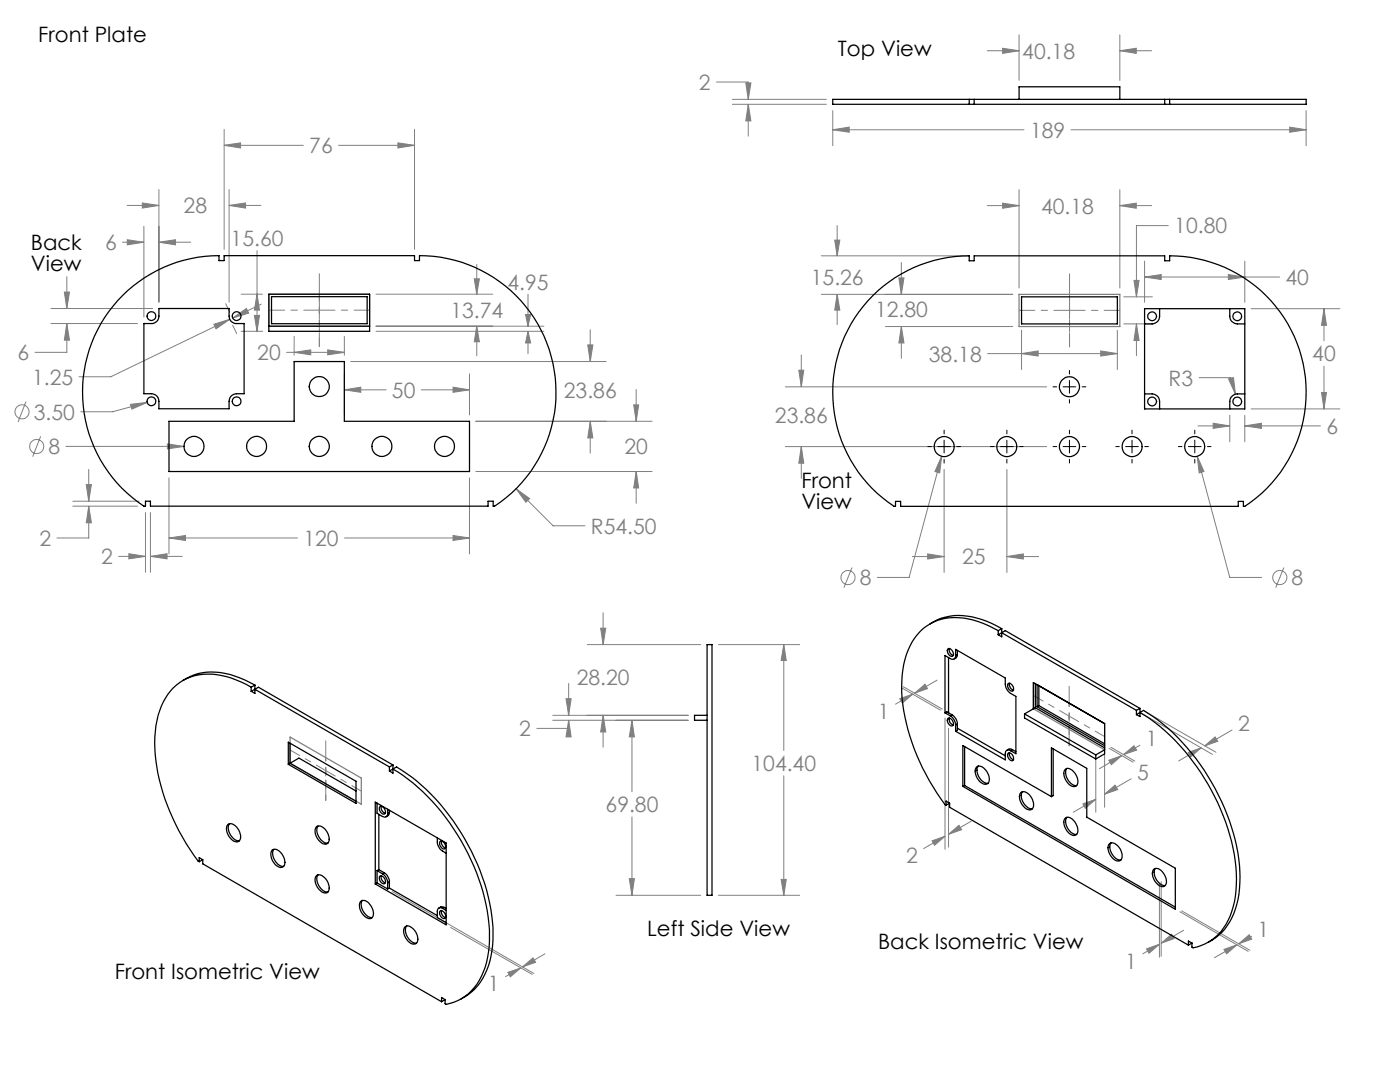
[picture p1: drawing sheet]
<svg xmlns="http://www.w3.org/2000/svg" width="279mm" height="216mm" viewBox="0 0 279 216" stroke-linecap="round" stroke-linejoin="round" font-family="sans-serif">
<g fill="none" stroke="#808080" stroke-width=".2">
<path d="M143 16.4h6.3v3.4M146.2 19.8h18.7M148.8 16.5h1.1l-.6 3.3zM197 10.1h6.4M200.1 9.6l3.3 .5-3.3 .6zM203.4 6.9v9.2M223.5 10.1l3.3-.5v1.1zM223.5 6.9v9.2M223.5 10.1h6.3M31.7 37.8v22.5M44.7 29l3.3-.5v1zM44.7 25.8v23.9"/>
<path d="M44.7 29h15.8M45.7 37.8v22.5M67.6 29h15.1M79.4 28.5l3.3 .5-3.3 .5zM82.7 25.8v23.9M146.2 20.8h18.7M149.3 20.8l.6 3.3h-1.1zM149.3 20.8v6.4M166.2 25.9l3.3-.5v1zM166.2 22.1v7M166.2 25.9h38.2M203.4 37.9v19.6"/>
<path d="M213.7 25.9h47M223.5 37.9v19.6M257.4 25.4l3.3 .5-3.3 .5zM260.7 22.1v7M12.8 58.3h1.1l-.6 3.3zM13.3 55.2v6.4M24.4 48.3h4.3M25.4 41h6.3M25.4 47.8l3.3 .5-3.3 .6zM28.4 40.5l3.3 .5-3.3 .5zM28.7 45.2v18.1M31.7 48.3l3.3-.5v1.1z"/>
<path d="M31.7 48.3h6.4M45.7 41l3.3-.5v1zM45.7 41h6.4M48.1 58.7h4.3M51.3 58.7l.5 3.2h-1zM51.3 50v16.1M75 58.7h23.3M94.7 55.6h1l-.6 3.1zM95.1 52.8v5.9M105.4 58.7v6.4M163.9 58.7h38.2M163.9 51h29.2"/>
<path d="M166.6 47.9h1l-.5 3.1zM167.1 58.7l.5 3.2h-1zM167.1 45v6M167.1 58.7v6.1M179.4 55.5h1l-.5 3.2zM179.9 52.4v6.3M197 41h6.4M200.1 40.5l3.3 .5-3.3 .6zM223.5 41l3.3-.5v1.1zM223.5 41h6.3M224.3 59.2h5.7M226.3 56h1l-.5 3.2z"/>
<path d="M228.4 55.3l3.3-.5v1zM228.4 52.1v8.2M228.4 55.3h27M233.2 45h-6.4v14.2M245.1 54.8l3.3 .5-3.3 .5zM248.4 52.1v8.2M10.2 61.6h20.2M10.2 64.6h17.2M13.3 64.6l.6 3.3h-1.1zM13.3 64.6v5.7h-6.3M42.7 64.7l3.2-1-2.8 1.9zM45 60.6l.9 1.7"/>
<path d="M45.9 63.7l-23.8 11.5h-6.3M46.4 63.5l2.8-1.9 .4 .9zM46.4 64.9l.8 1.7M48.1 66.1h4.3M50.8 62.9h1l-.5 3.2zM52.1 60.7l-5.7 2.8M57.2 70.3h11.5M58.7 70.3l3.3-.5v1zM58.7 67.1v3.8M65.4 69.8l3.3 .5-3.3 .5zM68.7 77.8l3.3-.5v1zM68.7 67.1v3.8"/>
<path d="M68.7 74.6v8.2M68.7 77.8h8.3M70 72.1h51M75 65.1h33.5M75 66.1h33.5M84.1 77.8h9.6M90.4 77.3l3.3 .5-3.3 .5zM93.7 74.6v8.2M95.1 65.1l.6 3.1h-1zM95.1 65.1v5.9M104.9 62.8h1l-.5 2.3zM105.4 66.1l.5 2.3h-1z"/>
<path d="M105.4 66.1v4.5M117.3 68.8h1l-.5 3.3zM117.8 65.8v6.3M127 77.7v6.4M156.7 77.2h52.2M159.4 73.9h1l-.5 3.3zM159.9 70.8v6.4M176.7 65.2h25.4M179.9 65.2l.5 3.2h-1zM179.9 65.2v6.3M197.1 70.6h25.9M203.9 70.6l3.3-.6v1z"/>
<path d="M203.9 65.9v7.8M219.7 70l3.3 .6-3.3 .4zM223 65.9v7.8M224.3 64.6h5.7M226.8 64.6l.5 3.3h-1zM226.8 64.6v6.4M239.3 75.4h6.3l1 3.3M245.2 75.6l1-.2 .4 3.3zM249.7 61.6h17.7M263.7 78.3h1l-.5 3.3zM264.2 61.6l.5 3.3h-1zM264.2 61.6v6.4"/>
<path d="M264.2 73.1v8.5M5.2 80.2l-1.6 4M8.1 87.1l-1.6 4M13.2 89.1h23.5M17.2 96.7h1l-.5 3.3zM17.7 93.7v6.3M26 80.7l3.4-.4-3.1 1.3zM29.4 80.3l-6.9 1.9h-6.4M33.4 88.6l3.3 .5-3.3 .5zM33.7 95.4v15.1M93.7 95.4v15.1M95 84.1h35.1"/>
<path d="M95 94.1h35.1M103 97.5l2.7 2-.7 .7zM103 97.5l7.4 7.4h6.3M117.8 84.1l.5 3.3h-1zM117.8 84.1v6.3M126.5 80.8h1l-.5 3.3zM127 94.1l.5 3.3h-1zM127 94.1v6.3M156.7 89.1h52.2M159.9 89.1l.5 3.3h-1zM159.9 89.1v6.4M187.9 91.1l-.4 3.3-.9-.3z"/>
<path d="M187.9 91.1l-6.5 24.1h-6.3M188.4 93.7v20.5M200.9 93.7v20.5M238.9 91.1l1.4 3-1 .3zM238.9 91.1l6.5 24.1h6.4M239.1 85h6.3M242.1 84.5l3.3 .5-3.3 .5zM245.4 82.9v5.3M248.4 85l3.3-.5v1zM248.4 82.9v5.3M248.4 85h15.1M249.7 81.6h17.7"/>
<path d="M14.5 101h12.9M14.5 100h13.3M17.7 101l.5 3.3h-1zM17.7 101v6.4h-6.3M23.7 111h5.3M25.7 110.5l3.3 .5-3.3 .5zM29 102.3v11.9M30 111l3.3-.5v1zM30 102.3v11.9M30 111h6.4M33.7 107.4l3.3-.5v.9zM33.7 107.4h25.7"/>
<path d="M68.8 107.4h24.9M90.4 106.9l3.3 .5-3.3 .4zM170 113.2l-1.6 4.1M182.1 111.1h6.3M185.1 110.5l3.3 .6-3.3 .4zM200.9 111.1l3.3-.6v1zM200.9 111.1h6.4M256.2 113.2l-1.6 4.1M113 139.4h1l-.5 3.3zM113.5 136.4v6.3M117.2 128.6h22.6M119.9 125.3h1l-.5 3.3z"/>
<path d="M120.4 122.3v6.3M143.4 128.6h16.2M156.4 128.6l.5 3.2h-1zM156.4 128.6v21.2M179.6 139.4l2.6-.9-2.1 1.8zM179.9 137.2l7.8 4.5M180.3 137l7.8 4.5M182.2 138.5l-3.5 2M182.5 138.3l2.1-1.8 .5 .9zM187 135.7l-4.5 2.6M110.3 142.7h27M110.3 143.7h27"/>
<path d="M113.5 143.7l.5 3.3h-1zM113.5 143.7v1.6h-6.4M120.4 142.7l.5 3.3h-1zM120.4 142.7v6.4M126.1 143.7l.5 3.3h-1zM126.1 143.7v14.3M156.4 154.8v23.8M188.6 143.3v26.2M189.3 145.3v23.8M218.7 151.7v10.4M218.7 159.5l-4.5 2.6M220.5 158.5l2-1.8 .6 .9z"/>
<path d="M220.5 150.7v10.4M221.3 151.7l2.6-.9-2.1 1.8zM221.4 149.3l4.7 2.8M221.7 149.1l4.8 2.8M223.9 150.8l-4.5 2.6M224.2 150.6l2.1-1.8 .5 .9zM225.7 155.4l-5.2 3.1M227.5 148.7l-3.3 1.9M227.7 142.3l14.3 8.2M228.4 141.9l14.3 8.2M237.1 150.1l2.6-.9-2.1 1.8zM239.7 149.2l-4.5 2.6"/>
<path d="M240.4 148.8l2.1-1.8 .5 .9zM245.9 145.7l-5.5 3.1M78.3 177.9l28.2 16.3M122.9 178.6h16.9M125.6 175.3h1l-.5 3.3zM126.1 163v15.6M143.4 178.6h16.2M155.9 175.5h1l-.5 3.1zM186 167.8l2.6-.9-2.1 1.8zM188.6 166.9l-4.3 2.4M189.3 166.5l2.1-1.8 .5 .9zM193.8 163.9l-4.5 2.6"/>
<path d="M216.1 160.4l2.6-.9-2.1 1.8zM231.4 176.1v14.9M231.7 175.9v14.9M89.9 185.1l16.3 9.3M101.4 194l2.5-.9-2.1 1.8zM103.9 193.1l-3 1.8M104.3 192.9l2.1-1.8 .5 .9zM108.8 190.3l-4.5 2.6M228.8 189.3l2.6-.9-2.1 1.8zM231.4 188.4l-3.3 1.9M231.7 188.2l2.1-1.8 .5 .9zM235.5 181.9l13.6 7.9"/>
<path d="M235.8 181.8l13.6 7.8M236.2 185.6l-4.5 2.6M244.3 189.4l2.6-.9-2.1 1.8zM246.9 188.5l-4.5 2.6M247.2 188.3l2.1-1.8 .5 .9zM249.8 186.8l-2.6 1.5"/>
<circle cx="4.4" cy="82.2" r="1.41"/>
<circle cx="7.3" cy="89.1" r="1.42"/>
<circle cx="169.2" cy="115.2" r="1.41"/>
<circle cx="255.4" cy="115.2" r="1.42"/>
</g>
<path d="M53.7 58.7h20.1v6.4h-20.1zM203.4 58.7h20.1v6.5h-20.1zM206.2 136.2l14.3 8.2v5.2l-14.3-8.2zM57.9 147.1l14.2 8.2v5.2l-14.2-8.2z" fill="none" stroke="#808080" stroke-width=".25"/>
<path d="M63.7 58.7v6.4M213.4 58.7v6.4" fill="none" stroke="#808080" stroke-width=".2" stroke-dasharray="15.2 1.3 1.3 1.3" stroke-dashoffset="13.9"/>
<path d="M63.7 61.9h-10M73.8 61.9h-10.1M203.4 61.9h10M213.4 61.9h10.1" fill="none" stroke="#808080" stroke-width=".2" stroke-dasharray="15.2 1.3 1.3 1.3" stroke-dashoffset="12.1"/>
<path d="M63.7 54.6v14.6M213.4 54.6v14.6" fill="none" stroke="#808080" stroke-width=".2" stroke-dasharray="15.2 1.3 1.3 1.3" stroke-dashoffset="7.3"/>
<path d="M63.7 69.2v-7.3M213.4 69.2v-7.3" fill="none" stroke="#808080" stroke-width=".2" stroke-dasharray="15.2 1.3 1.3 1.3" stroke-dashoffset="13.5"/>
<path d="M65 151.1v5.3M213.4 140.3v5.2" fill="none" stroke="#808080" stroke-width=".2" stroke-dasharray="15.2 1.3 1.3 1.3" stroke-dashoffset="14.5"/>
<path d="M57.9 149.7l7.1 4.1M65 153.8l7.1 4.1M213.4 142.9l-7.1-4.1M220.5 147l-7.1-4.1" fill="none" stroke="#808080" stroke-width=".2" stroke-dasharray="15.2 1.3 1.3 1.3" stroke-dashoffset="13"/>
<path d="M213.4 136.9v11.9M65 147.8v11.9" fill="none" stroke="#808080" stroke-width=".2" stroke-dasharray="15.2 1.3 1.3 1.3" stroke-dashoffset="11.2"/>
<path d="M65 159.7v-5.9M213.4 148.8v-5.9" fill="none" stroke="#808080" stroke-width=".2" stroke-dasharray="15.2 1.3 1.3 1.3" stroke-dashoffset="14.2"/>
<g fill="none" stroke="#000" stroke-width=".2">
<path d="M210.1 77.2h.8M212.2 77.2h2.5M213.4 73.9v.7M213.4 75.9v2.6M213.4 79.7v.7M216 77.2h.7M185.2 89.1h.7M187.1 89.1h2.6M188.4 85.8v.8M188.4 87.8v2.6M188.4 91.7v.7M191 89.1h.7"/>
<path d="M197.7 89.1h.7M199.7 89.1h2.5M200.9 85.8v.8M200.9 87.8v2.6M200.9 91.7v.7M203.5 89.1h.7M210.1 89.1h.8M212.2 89.1h2.5M213.4 85.8v.8M213.4 87.8v2.6M213.4 91.7v.7M216 89.1h.7"/>
<path d="M222.7 89.1h.7M224.6 89.1h2.6M225.9 85.8v.8M225.9 87.8v2.6M225.9 91.7v.7M228.5 89.1h.7M235.2 89.1h.7M237.2 89.1h2.5M238.4 85.8v.8M238.4 87.8v2.6M238.4 91.7v.7M241 89.1h.7"/>
</g>
<path d="M200.1 40.5l3.3 .5-3.3 .6zM223.5 41l3.3-.5v1.1zM238.9 91.1l.4 3.3 1-.3zM187.9 91.1l-1.3 3 .9 .3zM179.4 55.5h1l-.5 3.2zM179.9 65.2l.5 3.2h-1zM219.7 70l3.3 .6-3.3 .4zM203.9 70.6l3.3-.6v1zM226.8 64.6l.5 3.3h-1zM226.3 56h1l-.5 3.2zM185.1 110.5l3.3 .6-3.3 .4zM200.9 111.1l3.3-.6v1zM159.4 73.9h1l-.5 3.3zM159.9 89.1l.5 3.3h-1zM167.1 58.7l.5 3.2h-1zM166.6 47.9h1l-.5 3.1zM263.7 78.3h1l-.5 3.3zM264.2 61.6l.5 3.3h-1zM245.1 54.8l3.3 .5-3.3 .5zM228.4 55.3l3.3-.5v1zM245.2 75.6l1.4 3.1-.4-3.3zM248.4 85l3.3-.5v1zM242.1 84.5l3.3 .5-3.3 .5zM200.1 9.6l3.3 .5-3.3 .6zM223.5 10.1l3.3-.5v1.1zM257.4 25.4l3.3 .5-3.3 .5zM166.2 25.9l3.3-.5v1zM148.8 16.5h1.1l-.6 3.3zM149.3 20.8l.6 3.3h-1.1zM104.3 192.9l2.1-1.8 .5 .9zM101.4 194l2.5-.9-2.1 1.8zM44.7 29l3.3-.5v1zM79.4 28.5l3.3 .5-3.3 .5zM104.9 62.8h1l-.5 2.3zM105.4 66.1l.5 2.3h-1zM94.7 55.6h1l-.6 3.1zM95.1 65.1l.6 3.1h-1zM50.8 62.9h1l-.5 3.2zM51.3 58.7l.5 3.2h-1zM33.7 107.4l3.3-.5v.9zM90.4 106.9l3.3 .5-3.3 .4zM103 97.5l2 2.7 .7-.7zM33.4 88.6v1l3.3-.5zM25.7 110.5l3.3 .5-3.3 .5zM30 111l3.3-.5v1zM17.7 101l.5 3.3h-1zM17.2 96.7h1l-.5 3.3zM26 80.7l.3 .9 3.1-1.3zM117.8 84.1l.5 3.3h-1zM117.3 68.8h1l-.5 3.3zM127 94.1l.5 3.3h-1zM126.5 80.8h1l-.5 3.3zM90.4 77.3l3.3 .5-3.3 .5zM68.7 77.8l3.3-.5v1zM65.4 69.8l3.3 .5-3.3 .5zM58.7 70.3l3.3-.5v1zM45.7 41l3.3-.5v1zM28.4 40.5l3.3 .5-3.3 .5zM25.4 47.8l3.3 .5-3.3 .6zM31.7 48.3l3.3-.5v1.1zM12.8 58.3h1.1l-.6 3.3zM13.3 64.6l.6 3.3h-1.1zM46.4 63.5l2.8-1.9 .4 .9zM42.7 64.7l3.2-1-2.8 1.9zM224.2 150.6l2.1-1.8 .5 .9zM221.3 151.7l2.6-.9-2.1 1.8zM216.1 160.4l2.6-.9-2.1 1.8zM220.5 158.5l2-1.8 .6 .9zM240.4 148.8l2.1-1.8 .5 .9zM237.1 150.1l2.6-.9-2.1 1.8zM189.3 166.5l2.1-1.8 .5 .9zM186 167.8l2.6-.9-2.1 1.8zM244.3 189.4l2.6-.9-2.1 1.8zM247.2 188.3l2.1-1.8 .5 .9zM231.7 188.2l2.1-1.8 .5 .9zM228.8 189.3l2.6-.9-2.1 1.8zM182.5 138.3l2.1-1.8 .5 .9zM179.6 139.4l2.6-.9-2.1 1.8zM156.4 128.6l.5 3.2h-1zM155.9 175.5h1l-.5 3.1zM119.9 125.3h1l-.5 3.3zM120.4 142.7l.5 3.3h-1zM113.5 143.7l.5 3.3h-1zM113 139.4h1l-.5 3.3zM126.1 143.7l.5 3.3h-1zM125.6 175.3h1l-.5 3.3z" fill="#808080"/>
<g fill="none" stroke="#000" stroke-width=".25">
<path d="M193.4 19.8h-27.2v1h27.2M193.4 19.8v1M193.4 19.8h40M194.4 19.8v1M203.4 19.8v-2.5h20.1v2.5M232.4 19.8v1M233.4 19.8h27.3v1h-27.3M233.4 19.8v1M193.4 20.8h40M24.5 58.9a27.2 27.2 0 0 1 19.2-7.9v1h1v-1h38v1h1v-1a27.2 27.2 0 0 1 26.1 19.4 27.2 27.2 0 0 1-11.1 30.6h-.3v-1h-1v1h-67.4v-1h-1v1h-.3a27.3 27.3 0 0 1-4.2-42.1zM53.7 58.7h20.1v7.4h-20.1zM54.2 59.2h19.1v5.4h-19.1z"/>
<path d="M174.2 59a27.2 27.2 0 0 1 19.2-8v1h1v-1h38v1h1v-1a27.2 27.2 0 0 1 26.1 19.5 27.2 27.2 0 0 1-11.1 30.5h-.3v-1h-1v1h-67.4v-1h-1v1h-.3a27.3 27.3 0 0 1-4.2-42zM203.9 59.2h19.1v5.4h-19.1zM31.7 61.6h14v1.5a1.45 1.45 0 0 0 1.5 1.5h1.5v14h-1.5a1.51 1.51 0 0 0-1.5 1.5v1.5h-14v-1.5a1.51 1.51 0 0 0-1.5-1.5h-1.5v-14h1.5a1.45 1.45 0 0 0 1.5-1.5zM53.7 65.1h20.1M228.4 78.6h1.5a1.51 1.51 0 0 1 1.5 1.5v1.5M228.4 61.6h20v20h-20zM231.4 61.6v1.5a1.51 1.51 0 0 1-1.5 1.5h-1.5M245.4 61.6v1.5a1.57 1.57 0 0 0 1.5 1.5h1.5M248.4 78.6h-1.5a1.57 1.57 0 0 0-1.5 1.5v1.5M33.7 84.1h25v-12h10v12h25v10h-60zM36.5 135.8a11.1 11.1 0 0 1 10.3-.9l2.1 .8 2 1M50.1 137.1a15.5 15.5 0 0 0-11.3-2.3 10.3 10.3 0 0 0-7.3 8 29.4 29.4 0 0 0 1.4 16.6 46.5 46.5 0 0 0 6.6 12.4l.3 .1"/>
<path d="M50.1 137.1v.8M50.9 136.7v1.7l-.8-.5M50.9 137.5l26.8 15.5M50.9 137.5l.7-.4 26.8 15.5M50.9 137.5l-.8 .4M50.9 136.7l-.8 .4M141.1 128.6h1v50h-1zM185.6 124.5a11.4 11.4 0 0 1 10.3-.9l2 .8 2 1M189.2 129.5a.93 .93 0 0 1 1.1 1.1 .44 .44 0 0 1-.4 .4 .44 .44 0 0 1-.5-.3l-.3-.6zM189.3 131.2v11M189.4 129.4a1.19 1.19 0 0 0 .9 1.4M190.7 130.8a.64 .64 0 0 1-.3 .7 .64 .64 0 0 1-.7-.1l-1.1-.6v11.4"/>
<path d="M190.7 130.8v-1.2l9.9 5.7v1.2a2.49 2.49 0 0 0 1.1 1.9l1 .6v11.4l-1-.6M191.1 130.6l-.1 .4-.6 .5M191.1 129.8v.8M191.1 130.6l-.4 .2M199.2 125.8a15.5 15.5 0 0 0-11.3-2.3 10.3 10.3 0 0 0-7.3 8 27.4 27.4 0 0 0 1 15.4 45.1 45.1 0 0 0 7 13.6l.2 .2M199.2 125.8v.8M199.9 125.4v1.7l-.7-.5M199.9 126.3l26.9 15.4M199.9 126.3l.7-.5 26.9 15.6M199.9 126.3l-.7 .3M199.9 125.4l-.7 .4M201.2 136.4a.95 .95 0 0 1 1.1 1.2 .41 .41 0 0 1-.4 .4 .41 .41 0 0 1-.4-.3l-.4-.7z"/>
<path d="M201.5 136.3a1.26 1.26 0 0 0 .7 1.4M206.6 136.4v4.8M207 136.6v4.4M207.3 136.8v4M57.5 148.1l13.5 7.8v4.4l-13.5-7.8zM57.9 152.3l-.4 .2M57.9 152.3l13.1 7.6M57.9 152.3l1.8-1 11.3 6.5M57.9 148.3v4M77.7 153v.8M78.4 153.5a41.2 41.2 0 0 1 16.2 19.4 33.5 33.5 0 0 1 2.9 17.2 11.9 11.9 0 0 1-6.1 9.5l-2.4 .8-.2-.1v-.8M78.4 153.5l.7-.5a41.2 41.2 0 0 1 16.2 19.4 33.6 33.6 0 0 1 2.9 17.3 11.8 11.8 0 0 1-6.2 9.6"/>
<path d="M78.4 152.6v1.7l-.7-.5M78.4 153.5l-.7 .3M78.4 152.6l-.7 .4M141.1 142.7h-2.5v1h2.5M188.6 142.2l1.1 .6M188.6 142.2l.3-.2 1.1 .6M189.2 143.4a.94 .94 0 0 1 1.1 1.1l-.1 .2a.85 .85 0 0 1-.9-.1 .85 .85 0 0 1-.2-.9zM189.4 143.3a1.25 1.25 0 0 0 .9 1.4M189.7 142.8a2.23 2.23 0 0 1 1 1.9M190 142.6a2.23 2.23 0 0 1 1.1 1.9M190 142.6l-.3 .2M190.7 145.9l9.9 5.7v-1.2a.65 .65 0 0 1 .3-.7 .65 .65 0 0 1 .8 .1"/>
<path d="M190.7 144.7v1.2M191.1 144.5v1.2l-.4 .2M191.1 145.3l9.5 5.5M191.1 144.5l-.4 .2M192.2 156.9v-8.1l17.6 10.2M192.2 156.9l42.4 24.5v-8.2l-17.7-10.1v-9.8l-7.1-4.1v9.8M192.5 156.7l42.1 24.3M192.5 149v7.7M192.5 156.7l-.3 .2M194.8 153.1a1.37 1.37 0 0 1 2 .7 2.26 2.26 0 0 1 .4 2.5 1.37 1.37 0 0 1-2-.7 2.21 2.21 0 0 1-.4-2.5zM195.2 152.9a2.49 2.49 0 0 0 2 3.4M201.2 150.3a.91 .91 0 0 1 1.1 1.2 .42 .42 0 0 1-.4 .3 .42 .42 0 0 1-.4-.2l-.4-.7z"/>
<path d="M201.5 150.2a1.21 1.21 0 0 0 .7 1.4M202 149.6l-.6-.2-.5 .3M202 149.6l-.3 .2M202 149.6l.7 .4M203.7 158.2a1.37 1.37 0 0 1 2 .7 2 2 0 0 1 .2 2.6 1.69 1.69 0 0 1-2-1.1l-.3-.7-.2-.7zM204 158a2.53 2.53 0 0 0 2 3.4M204.5 142.5v.8l14.2 8.1M204.5 142.5l14.2 8.1M206.2 141.4v-5.2l14.3 8.2v6l-1.8 1M206.2 141.4l-1.7 1.1M206.6 141.2l13.9 8M206.6 141.2l-.4 .2"/>
<path d="M207 141l13.5 7.8M207.3 140.8l-.3 .2M207.3 140.8l13.2 7.6M210.2 149.4v9.4l-.4 .2M212.5 153.6a1.34 1.34 0 0 1 2 .6 2.26 2.26 0 0 1 .4 2.5 1.33 1.33 0 0 1-2-.7 2.21 2.21 0 0 1-.4-2.4zM212.9 153.4a2.54 2.54 0 0 0 1.9 3.3h.1M218.7 150.6v.8M220.5 149.6l-1.8 1M226.8 142.6l1.4-.9a41.9 41.9 0 0 1 16.1 19.4 32.5 32.5 0 0 1 2.8 18.3 11.8 11.8 0 0 1-6 8.6M226.8 141.7v.9M227.5 142.2a42.4 42.4 0 0 1 17.2 21.9 29.3 29.3 0 0 1 1.4 16.7 10.5 10.5 0 0 1-7.2 8.1l-.8 .2-.2-.1v-.8M227.5 141.4v1.6l-.7-.4"/>
<path d="M227.5 141.4l-.7 .3M40.5 171.6v.8l47.6 27.5M40.5 171.6l-.7-.5v.8M40.5 171.6l-.7 .3M45.4 164.6a1.37 1.37 0 0 1 2 .7 2 2 0 0 1 .2 2.6 1.69 1.69 0 0 1-2-1.1l-.3-.7-.1-.8zM45.8 164.4a2.53 2.53 0 0 0 2 3.4M54.3 169.7a1.37 1.37 0 0 1 1.9 .7 2.27 2.27 0 0 1 .4 2.5 1.34 1.34 0 0 1-1.9-.7 2.38 2.38 0 0 1-.4-2.5zM54.6 169.5a2.54 2.54 0 0 0 2 3.4M63.1 165a1.36 1.36 0 0 1 2 .7 2 2 0 0 1 .2 2.6 1.69 1.69 0 0 1-2-1.1l-.3-.7-.1-.7zM63.1 174.8a1.37 1.37 0 0 1 2 .7 2.04 2.04 0 0 1 .2 2.6 2.3 2.3 0 0 1-2.4-2.2v-.6zM63.5 164.8a2.53 2.53 0 0 0 1.9 3.4M63.5 174.6a2.53 2.53 0 0 0 1.9 3.4"/>
<path d="M72 179.9a1.33 1.33 0 0 1 1.9 .7 2.21 2.21 0 0 1 .4 2.5 1.34 1.34 0 0 1-1.9-.7 2.26 2.26 0 0 1-.4-2.5zM72.3 179.7a2.54 2.54 0 0 0 2 3.4M74.9 160.1l14.1 8.1v16.3l-14.1-8.1zM75.2 160.2v2.1l1.1 .6a.65 .65 0 0 0 .8 .1 .65 .65 0 0 0 .3-.7M75.2 173.7v2.5M75.2 176.2l-.3 .2M75.2 176.2l2.2 1.2M75.2 173.7l1.1 .6M75.6 173.5l-.4 .2M75.6 162.5v11M75.6 173.5l1.1 .6M75.8 160.9a.96 .96 0 0 1 1 .5 .96 .96 0 0 1-.1 1.1 1.04 1.04 0 0 1-.9-1.6z"/>
<path d="M75.8 174.8a.99 .99 0 0 1 1 .5 .99 .99 0 0 1-.1 1.1 1.06 1.06 0 0 1-.9-1.6zM76.1 160.9a1.23 1.23 0 0 0 .8 1.4M76.1 174.8a1.17 1.17 0 0 0 .8 1.3M76.3 174.3a2.34 2.34 0 0 1 1.1 1.9M76.7 174.1a2.34 2.34 0 0 1 1 1.9M76.7 174.1l-.4 .2M77.4 161.5v.8M77.4 176.2v1.2M77.7 162.1l-.2 .6-.5 .3M77.7 161.7v.4M77.7 176v1.2M77.7 162.1l-.3 .2"/>
<path d="M77.7 177.2l-.3 .2M77.7 177.2l9.6 5.5M77.7 176l-.3 .2M87.3 167.2a2.71 2.71 0 0 0 1.7 3.1M87.9 167.9a.99 .99 0 0 1 .9 .5 .99 .99 0 0 1-.1 1 1.06 1.06 0 0 1-.8-1.5zM88.1 167.8a1.17 1.17 0 0 0 .8 1.4M189.5 160.3v.8l47.7 27.5M189.5 160.3l-.7-.5v.9M189.5 160.3l-.7 .4M212.5 163.3a1.34 1.34 0 0 1 2 .7 2.27 2.27 0 0 1 .4 2.5 1.34 1.34 0 0 1-2-.7 2.27 2.27 0 0 1-.4-2.5zM212.9 163.1a2.5 2.5 0 0 0 2 3.4M221.4 168.4a1.37 1.37 0 0 1 1.9 .7 2.04 2.04 0 0 1 .3 2.6 2.16 2.16 0 0 1-2.4-1.8l-.1-.7z"/>
<path d="M221.8 168.2a2.53 2.53 0 0 0 1.4 3.4h.5M230.2 173.5a1.33 1.33 0 0 1 2 .7 2.21 2.21 0 0 1 .4 2.5 1.34 1.34 0 0 1-2-.7 2.26 2.26 0 0 1-.4-2.5zM230.6 173.3a2.54 2.54 0 0 0 2 3.4M80.8 185a1.37 1.37 0 0 1 2 .7 2.26 2.26 0 0 1 .3 2.5 1.36 1.36 0 0 1-1.9-.7 2.21 2.21 0 0 1-.4-2.5zM81.2 184.8a2.5 2.5 0 0 0 1.4 3.3l.5 .1M87.8 181.9l.1-.1a.97 .97 0 0 1 .9 .4 .97 .97 0 0 1-.1 1.1 1.07 1.07 0 0 1-.9-1.4zM88.1 181.7a1.17 1.17 0 0 0 .8 1.4M88.3 181.3a.65 .65 0 0 0-.7-.1 .65 .65 0 0 0-.3 .7v1.2l1.7 1M88.3 181.3l.7 .4M88.7 181.1l-.6-.2-.5 .3M88.7 181.1l-.4 .2M88.7 181.1l.3 .2"/>
<path d="M88.8 199.5l-.7-.5v.9M88.8 199.5l-.7 .4M237.9 188.2l-.7-.4v.8M237.9 188.2l-.7 .4"/>
<circle cx="30.2" cy="63.1" r=".87"/>
<circle cx="47.2" cy="63.1" r=".87"/>
<circle cx="63.7" cy="77.1" r="2.01"/>
<circle cx="213.4" cy="77.2" r="2"/>
<circle cx="229.9" cy="63.1" r=".87"/>
<circle cx="246.9" cy="63.1" r=".86"/>
<circle cx="30.2" cy="80.1" r=".87"/>
<circle cx="38.7" cy="89.1" r="1.99"/>
<circle cx="47.2" cy="80.1" r=".87"/>
<circle cx="51.2" cy="89.1" r="1.99"/>
<circle cx="63.7" cy="89.1" r="2"/>
<circle cx="76.2" cy="89.1" r="1.99"/>
<circle cx="88.7" cy="89.1" r="1.99"/>
<circle cx="188.4" cy="89.1" r="1.99"/>
<circle cx="200.9" cy="89.1" r="1.99"/>
<circle cx="213.4" cy="89.1" r="2"/>
<circle cx="225.9" cy="89.1" r="1.99"/>
<circle cx="229.9" cy="80.1" r=".88"/>
<circle cx="238.4" cy="89.1" r="1.99"/>
<circle cx="246.9" cy="80.1" r=".87"/>
</g>
<g font-size="4.2">
<text x="7.6" y="8.4">Front Plate</text>
<text x="167.2" y="11.2">Top View</text>
<text x="6.2" y="49.9">Back</text>
<text x="6.2" y="54.1">View</text>
<text x="159.9" y="97.4">Front</text>
<text x="159.9" y="101.6">View</text>
<text x="129.1" y="186.7">Left Side View</text>
<text x="175.2" y="189.4">Back Isometric View</text>
<text x="22.9" y="195.4">Front Isometric View</text>
</g>
<g font-size="4.2" fill="#808080">
<text x="204" y="11.7">40.18</text>
<text x="139.5" y="18">2</text>
<text x="205.6" y="27.5">189</text>
<text x="61.7" y="30.6">76</text>
<text x="36.7" y="42.6">28</text>
<text x="207.8" y="42.6">40.18</text>
<text x="234.4" y="46.6">10.80</text>
<text x="21" y="49.9">6</text>
<text x="46" y="49.1">15.60</text>
<text x="101.3" y="57.8">4.95</text>
<text x="161.8" y="56.9">15.26</text>
<text x="256.6" y="56.9">40</text>
<text x="89.9" y="63.4">13.74</text>
<text x="174.6" y="63.2">12.80</text>
<text x="3.5" y="71.9">6</text>
<text x="51.3" y="71.9">20</text>
<text x="6.4" y="76.8">1.25</text>
<text x="185.4" y="72.1">38.18</text>
<text x="233.2" y="76.9">R3</text>
<text x="261.9" y="72.1">40</text>
<text x="6.7" y="83.7">3.50</text>
<text x="78.2" y="79.4">50</text>
<text x="112.5" y="79.4">23.86</text>
<text x="154.7" y="84.4">23.86</text>
<text x="264.7" y="86.6">6</text>
<text x="9.7" y="90.6">8</text>
<text x="124.6" y="90.7">20</text>
<text x="117.9" y="106.5">R54.50</text>
<text x="7.9" y="108.9">2</text>
<text x="20.2" y="112.6">2</text>
<text x="60.6" y="108.9">120</text>
<text x="192" y="112.6">25</text>
<text x="171.6" y="116.8">8</text>
<text x="257.8" y="116.8">8</text>
<text x="115.1" y="136.7">28.20</text>
<text x="175.2" y="143.4">1</text>
<text x="103.6" y="146.9">2</text>
<text x="228.7" y="148.9">1</text>
<text x="247.1" y="145.9">2</text>
<text x="150" y="153.9">104.40</text>
<text x="227" y="155.6">5</text>
<text x="120.9" y="162.1">69.80</text>
<text x="180.8" y="172.3">2</text>
<text x="251" y="187.1">1</text>
<text x="97.4" y="197.8">1</text>
<text x="224.6" y="193.3">1</text>
</g>
</svg>
